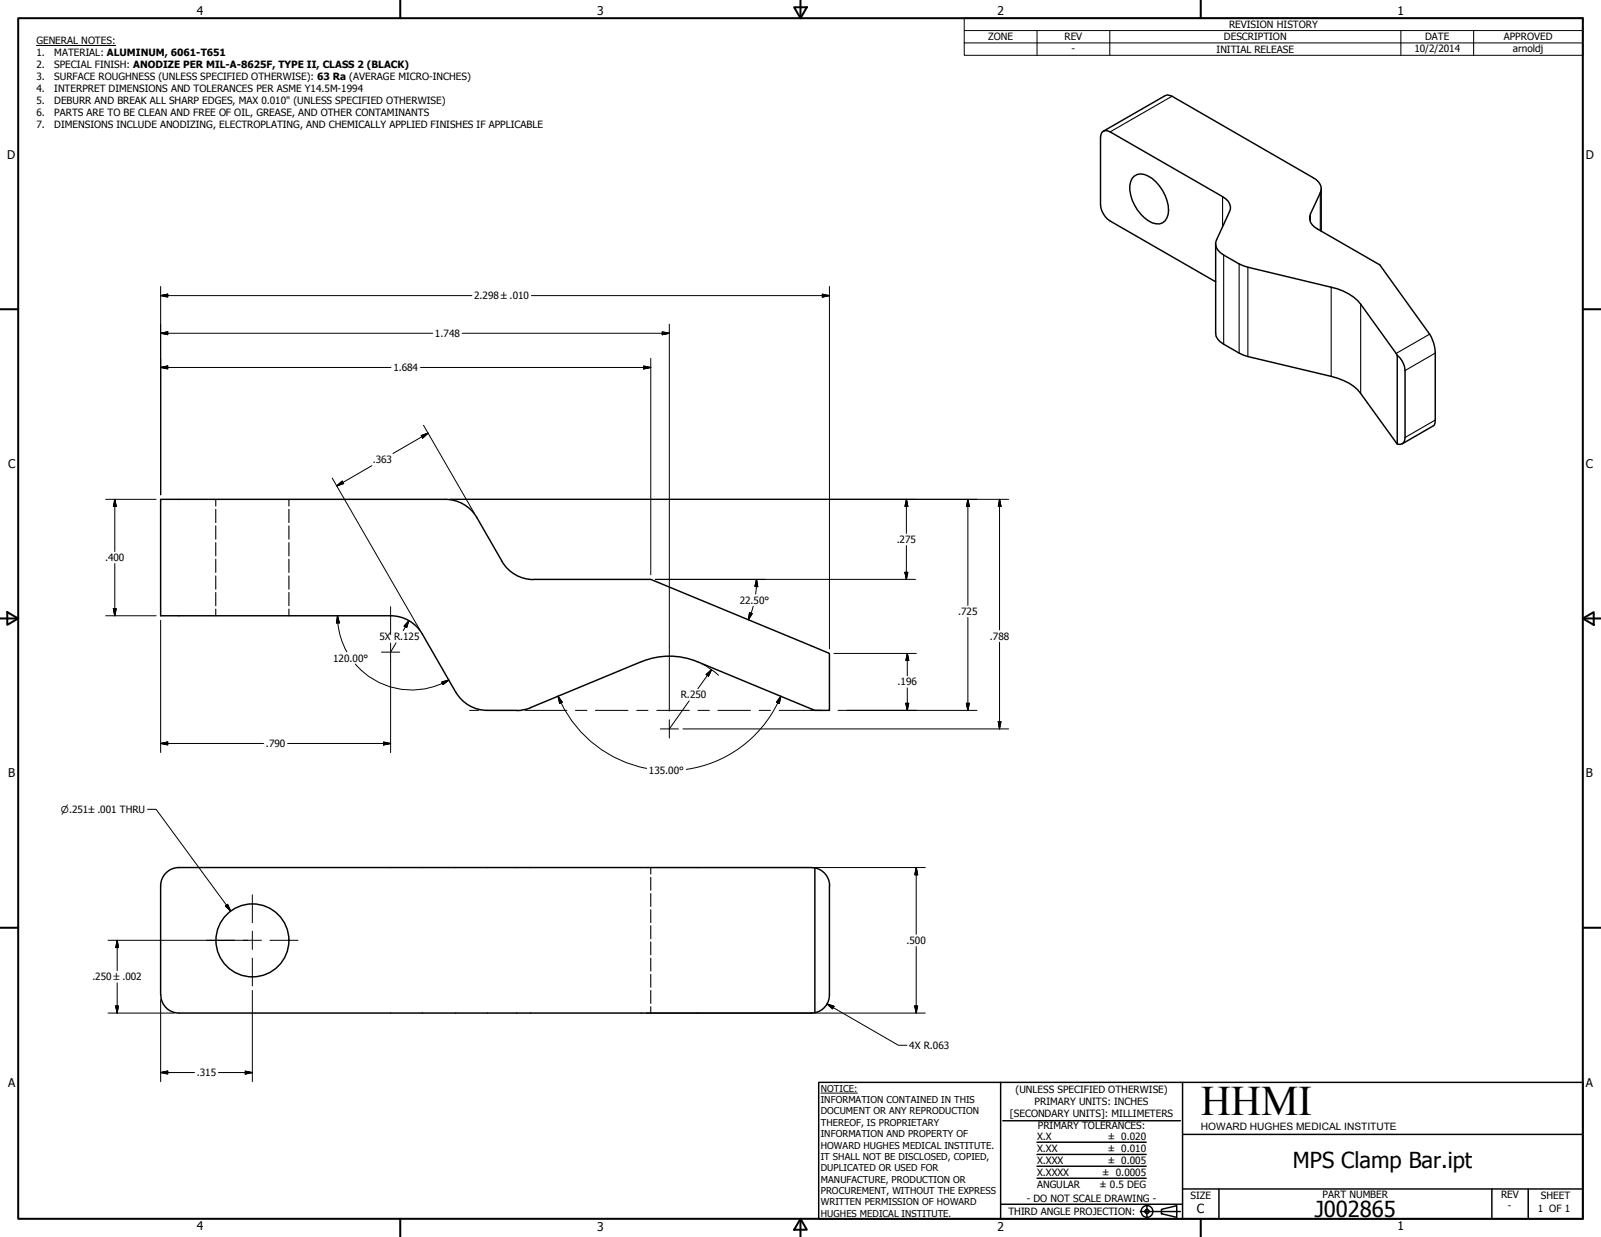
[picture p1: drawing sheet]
<svg xmlns="http://www.w3.org/2000/svg" width="559mm" height="432mm" viewBox="0 0 559 432" stroke-linecap="round" stroke-linejoin="round" font-family="sans-serif">
<!-- layer: Hidden (ANSI) -->
<g fill="none" stroke="#000" stroke-width=".38">
<path d="M75.3 174.3v2.4M75.3 177.8v4.6M100.8 174.3v2.4M100.8 177.8v4.6M75.3 183.6v4.6M75.3 189.4v4.7M75.3 195.2v4.6M100.8 183.6v4.6M100.8 189.4v4.7M100.8 195.2v4.6M75.3 201v4.7M75.3 206.8v4.7"/>
<path d="M75.3 212.6v2.3M100.8 201v4.7M100.8 206.8v4.7M100.8 212.6v2.3M227.1 302.8v2.3M227.1 306.3v4.5M227.1 311.9v4.5M227.1 317.6v4.5M227.1 323.2v4.5M227.1 328.8v4.5M227.1 334.5v4.5M227.1 340.1v4.5"/>
<path d="M227.1 345.8v4.5M227.1 351.4v2.2"/>
</g>
<!-- layer: Visible (ANSI) -->
<g fill="none" stroke="#000" stroke-width=".51">
<path d="M409.1 33.6l49.2 28.4M384.1 48v23.4M387.5 46l39.2 22.6M387.5 77.2l36.8 21.2M395.2 62.2a4 4 0 0 1 5.5-.7 14.3 14.3 0 0 1 7 13.3 3.8 3.8 0 0 1-5.6 3 14.5 14.5 0 0 1-7.8-13zM429.1 73.9l-4.5 9.8M460.8 67.3l-3.4 7.4a4.1 4.1 0 0 0 2.5 5.2l21.7 12.6 17.4 24.1M427.1 89l5.4 3.1M435.5 93.3l29.1 7a17.5 17.5 0 0 1 10.3 5.9l12.4 17.2M427.1 120.1l5.4 3.2M435.5 124.5l29.1 6.9M474.9 137.4l12.4 17.1"/>
<path d="M487.7 124v31M490.4 129.3v23.4M501 123.3v23.3M166.4 180.7l8.8 15.2M166.4 180.7a12.7 12.7 0 0 0-11-6.4h-99.3v40.6h80.2M175.2 195.9a12.7 12.7 0 0 0 11 6.4M136.4 214.9a12.7 12.7 0 0 1 11 6.4l11.7 20.3a12.8 12.8 0 0 0 11 6.4M186.2 202.2h40.9l62.4 25.9v19.9h-5.1l-41-17a25.6 25.6 0 0 0-19.5-.1l-38.7 16.2-2.8 .8-2.1 .1M170.1 248h10.2M56.1 309.2v38.1a6.3 6.3 0 0 0 6.4 6.3M62.4 302.8l222 .2v50.5l-222 .1M62.5 302.8a6.4 6.4 0 0 0-6.4 6.4"/>
<path d="M284.5 303a6.4 6.4 0 0 1 5.1 6.2M289.5 309.2v38.1a6.3 6.3 0 0 1-5.1 6.2"/>
<circle cx="88.1" cy="328.3" r="12.7"/>
</g>
<!-- layer: Visible Narrow (ANSI) -->
<path d="M409.1 33.6l-21.6 12.4M426.7 68.6v10.6M457.4 74.7v2.8M460.8 67.3v13.2M427.1 89v31.1M432.5 92.1v31.2M435.5 93.3v31.2M464.6 100.3v31.1M474.9 106.2v31.2M499 116.6l-11.7 6.8M501 123.3l-10.6 6M501 146.6l-10.6 6.1" fill="none" stroke="#000" stroke-width=".38"/>
<g fill="none" stroke="#000" stroke-width=".51">
<path d="M409.1 33.6l-1.7-.5-.7 .3-21.6 12.4M387.5 46a2.05 2.05 0 0 0-2.4-.2 2.05 2.05 0 0 0-1 2.2M384.1 71.4a7.5 7.5 0 0 0 3.4 5.8M426.7 68.6a4.1 4.1 0 0 1 2.4 5.3M458.3 62a4.1 4.1 0 0 1 2.5 5.3M461.1 65.9v14.8M424.3 85.1v31.2a4.6 4.6 0 0 0 2.8 3.8M424.6 83.7a4.2 4.2 0 0 0 2.5 5.3M432.5 92.1l3 1.2M499 116.6l1.4 3.1 .6 3.6M432.5 123.3l3 1.2M464.6 131.4a17.1 17.1 0 0 1 10.3 6"/>
<path d="M487.3 123.4l.4 .6a7.5 7.5 0 0 1 2.7 5.3M490.4 152.7a1.84 1.84 0 0 1-.8 2.1 1.84 1.84 0 0 1-2.3-.3M501 146.6l-.1 1-.5 1-11 6.3"/>
</g>
<!-- layer: Border (ANSI) -->
<g fill="none" stroke="#000" stroke-width=".7">
<path d="M6.3 6.3h546.1v419.1h-546.1zM139.7 0v6.3M277.2 2.5h4.4l-2.2 3.8zM279.4 0v6.3M419.1 0v6.3M0 107.9h6.3M552.4 107.9h6.4M0 215.9h6.3M2.5 213.7l3.8 2.2-3.8 2.2zM552.4 215.9l3.9-2.2v4.4zM552.4 215.9h6.4M0 323.8h6.3"/>
<path d="M552.4 323.8h6.4M139.7 425.4v6.4M279.4 425.4l2.2 3.9h-4.4zM279.4 425.4v6.4M419.1 425.4v6.4"/>
</g>
<!-- layer: Title (ANSI) -->
<g fill="none" stroke="#000" stroke-width=".51">
<path d="M285.8 377.8h266.6v47.6h-266.6zM349.2 377.8v47.6M412.7 377.8v47.6M350 391.2h62M361.9 398.7h38.1M412.7 396h139.7M361.9 411.3h38.1M361.9 407.1h38.1M361.9 403h38.1M412.7 415h139.7M425.4 415v10.4M520.7 415v10.4"/>
<path d="M533.4 415v10.4M349.2 420.4h63.5M398 422.9h14M400.3 420.6v4.6M405.4 422.1l5.3-1.2v4l-5.3-1.2z"/>
<circle cx="400.3" cy="422.9" r="2.06"/>
<circle cx="400.3" cy="422.9" r=".73"/>
</g>
<path d="M286.5 381.6h12.8" fill="none" stroke="#000" stroke-width=".35"/>
<!-- layer: Symbol (ANSI) -->
<path d="M12.7 15.9h27.7M336.5 10.7v-4.4h215.9v4.4M336.5 15h215.9M361.9 10.7v8.6M387.3 10.7v8.6M488.9 10.7v8.6M514.3 10.7v8.6M552.4 10.7h-215.9v4.3M552.4 10.7v8.6h-215.9v-4.3M51.5 282.5h3l26 35.5M78.7 316.3l.7-.6 1.1 2.3z" fill="none" stroke="#000" stroke-width=".35"/>
<path d="M78.7 316.3l1.8 1.7zM78.7 316.3l.7-.6 1.1 2.3z" fill="#000" stroke="#000" stroke-width=".35"/>
<!-- layer: Center Mark (ANSI) -->
<path d="M136.3 211.8v9.7M133.2 227.6h6.3M136.3 224.5v6.3M233.6 225.9v22.3M230.4 254.4h6.4M233.6 251.3v6.3M88.1 312.4v9.7M72.1 328.2h9.8M84.9 328.2h6.3M88.1 325.1v6.3M88.1 334.5v9.7M94.2 328.2h9.8" fill="none" stroke="#000" stroke-width=".35"/>
<!-- layer: Dimension (ANSI) -->
<g fill="none" stroke="#000" stroke-width=".35">
<path d="M56.1 103.2l2.4-.5v1zM56.1 116.3l2.4-.5v1zM56.1 103.2h108.6M56.1 100v72.7M56.1 116.3h94.9M161.3 116.3h72.3M185.5 103.2h104M231.1 115.8l2.5 .5-2.5 .5zM233.6 113.2v112.7M287 102.7l2.5 .5-2.5 .5zM289.5 100v126.5M56.1 128.3l2.4-.5v1z"/>
<path d="M56.1 128.3h80.4M146.7 128.3h80.4M224.7 127.8l2.4 .5-2.4 .5zM227.1 125.1v75.6M147 152l2.4-.8-1.9 1.7zM147.8 148.5l17.8 30.8M149.4 151.2l-12.2 7.1M36.9 174.3h17.6M40.1 174.3l.5 2.5h-1zM40.1 174.3v18.2M116 166.9l30.6 53M117.5 169.6l1.9-1.6 .6 .8z"/>
<path d="M129.8 162.6l-12.3 7M157 174.3h195M316.4 174.3l.5 2.5h-1.1zM316.4 174.3v11.9M337.8 174.3l.5 2.5h-1zM337.8 174.3v37M348.9 174.3l.5 2.5h-1zM348.9 174.3v45.6M40.1 196.7v18.2M315.8 199.8h1.1l-.5 2.4zM316.4 190.4v11.8M36.9 214.9h17.6"/>
<path d="M39.6 212.5h1l-.5 2.4zM56.1 216.5v46.2M117.8 214.9l.6 2.5-1 .1zM117.8 214.9a25.9 25.9 0 0 0 3.3 12.6M142.7 216.7l-.8 2.4-.9-.5zM142.7 216.7l-2 3.5M228.7 202.2h90.8M261.6 213.9l1 .3-1.4 2.1zM262.9 211.6l-1.7 4.7M264 204.8l-.3 2.6M264 202.2l.5 2.6-1-.1zM264 202.2v2.5"/>
<path d="M337.8 215.5v32.5M124 231.8a25.9 25.9 0 0 0 30.4 6.7M136.3 230.8v31.9M138.2 224.4l-1.9 3.2M154.2 238.1l2.5-.7-2.1 1.6zM156.7 237.4l-2.3 1.1M244.8 231.6l3.5 2.1 2.5 2M246.4 235.5l1.9-1.8-1 2.3zM248.3 233.7l-4.7 6.7M291.1 228.1h28.7M316.7 228.1l.5 2.5h-1zM316.7 228.1v7.8"/>
<path d="M348.9 224.2v30.2M56.1 259.5l2.4-.5v1zM56.1 259.5h35.9M100.4 259.5h35.9M133.9 259l2.4 .5-2.4 .5zM194.8 243l1.4 2.1-.9 .5zM194.8 243a42.2 42.2 0 0 0 30.9 25.2M238.4 254.4h113.6M240.5 244.7l-6.9 9.7M272.5 243l-.5 2.6-1-.5zM272.5 243a42.2 42.2 0 0 1-33 25.6M295.7 248h45.3"/>
<path d="M316.2 245.5h1l-.5 2.5zM316.7 240.2v7.8M337.3 245.5h1l-.5 2.5zM348.4 251.9h1l-.5 2.5zM225.5 302.8h97.5M319.8 302.8l.5 2.6h-1zM319.8 302.8v23.3M37.7 328.2h48.8M40.9 328.2l.4 2.6h-.9zM40.9 328.2v10.6M319.8 330.4v23.2M37.7 353.6h23.1"/>
<path d="M40.4 351.2h.9l-.4 2.4zM40.9 343.1v10.5M56.1 348.9v28.7M88.1 345.8v31.8M225.5 353.6h97.5M288.7 350.5l2.4 .8-.5 .9zM288.7 350.5l24.9 14.4h2.9M319.3 351.2h1l-.5 2.4zM56.1 374.4l2.4-.5v1zM56.1 374.4h11.8M76.3 374.4h11.8M85.6 373.9l2.5 .5-2.5 .5z"/>
</g>
<g fill="#000" stroke="#000" stroke-width=".35">
<path d="M56.1 103.2l2.4-.5zM56.1 103.2l2.4-.5v1zM56.1 116.3l2.4-.5zM56.1 116.3l2.4-.5v1zM231.1 116.8l2.5-.5zM231.1 115.8l2.5 .5-2.5 .5zM287 103.7l2.5-.5zM287 102.7l2.5 .5-2.5 .5zM56.1 128.3l2.4-.5zM56.1 128.3l2.4-.5v1zM224.7 128.8l2.4-.5zM224.7 127.8l2.4 .5-2.4 .5z"/>
<path d="M147.5 152.9l1.9-1.7zM147 152l2.4-.8-1.9 1.7zM40.1 174.3l.5 2.5zM40.1 174.3l.5 2.5h-1zM117.5 169.6l1.9-1.6zM117.5 169.6l1.9-1.6 .6 .8zM316.4 174.3l.5 2.5zM316.4 174.3l.5 2.5h-1.1zM337.8 174.3l.5 2.5zM337.8 174.3l.5 2.5h-1zM348.9 174.3l.5 2.5zM348.9 174.3l.5 2.5h-1z"/>
<path d="M315.8 199.8l.6 2.4zM315.8 199.8h1.1l-.5 2.4zM39.6 212.5l.5 2.4zM39.6 212.5h1l-.5 2.4zM117.8 214.9l.6 2.5zM117.8 214.9l.6 2.5-1 .1zM142.7 216.7l-.8 2.4zM142.7 216.7l-.8 2.4-.9-.5zM261.6 213.9l-.4 2.4zM261.6 213.9l1 .3-1.4 2.1zM264 202.2l.5 2.6zM264 202.2l.5 2.6-1-.1z"/>
<path d="M154.6 239l2.1-1.6zM154.2 238.1l2.5-.7-2.1 1.6zM248.3 233.7l-1 2.3zM246.4 235.5l1.9-1.8-1 2.3zM316.7 228.1l.5 2.5zM316.7 228.1l.5 2.5h-1zM56.1 259.5l2.4-.5zM56.1 259.5l2.4-.5v1zM194.8 243l1.4 2.1zM194.8 243l1.4 2.1-.9 .5zM272.5 243l-.5 2.6zM272.5 243l-.5 2.6-1-.5z"/>
<path d="M316.2 245.5l.5 2.5zM316.2 245.5h1l-.5 2.5zM337.3 245.5l.5 2.5zM337.3 245.5h1l-.5 2.5zM348.4 251.9l.5 2.5zM348.4 251.9h1l-.5 2.5zM133.9 260l2.4-.5zM133.9 259l2.4 .5-2.4 .5zM319.8 302.8l.5 2.6zM319.8 302.8l.5 2.6h-1zM40.9 328.2l.4 2.6zM40.9 328.2l.4 2.6h-.9z"/>
<path d="M40.4 351.2l.5 2.4zM40.4 351.2h.9l-.4 2.4zM288.7 350.5l2.4 .8zM288.7 350.5l2.4 .8-.5 .9zM319.3 351.2l.5 2.4zM319.3 351.2h1l-.5 2.4zM56.1 374.4l2.4-.5zM56.1 374.4l2.4-.5v1zM85.6 374.9l2.5-.5zM85.6 373.9l2.5 .5-2.5 .5z"/>
</g>
<!-- layer: Centerline (ANSI) -->
<path d="M163.9 248h3.2M183.3 248h14.6M200.9 248h4M207.8 248h11.4M222.2 248h4M229.2 248h11.4M243.6 248h4M250.6 248h11.3M265 248h3.9M272 248h14.5M292.5 248h3.2" fill="none" stroke="#000" stroke-width=".35"/>
<text font-size="14.7" x="419.1" y="389.2">HHMI</text>
<g font-size="7.7">
<text x="451.3" y="407.7">MPS Clamp Bar.ipt</text>
<text x="458.9" y="424.8">J002865</text>
</g>
<text font-size="4.4" x="417.8" y="423.5">C</text>
<g font-size="4.2">
<text x="68.7" y="5.3">4</text>
<text x="208.4" y="5.3">3</text>
<text x="348.1" y="5.3">2</text>
<text x="487.8" y="5.3">1</text>
<text x="2.5" y="55.5">D</text>
<text x="553.5" y="55.5">D</text>
<text x="2.8" y="163.4">C</text>
<text x="553.5" y="163.4">C</text>
<text x="2.9" y="271.4">B</text>
<text x="553.5" y="271.4">B</text>
<text x="2.8" y="379.3">A</text>
<text x="553.5" y="379.3">A</text>
<text x="68.7" y="429.5">4</text>
<text x="208.4" y="429.6">3</text>
<text x="348.1" y="429.6">2</text>
<text x="487.8" y="429.5">1</text>
</g>
<text font-size="3.6" x="419.1" y="394.3">HOWARD HUGHES MEDICAL INSTITUTE</text>
<g font-size="3.5">
<text x="429" y="9.8">REVISION HISTORY</text>
<text x="12.7" y="15.3">GENERAL NOTES:</text>
<text x="344.9" y="14.1">ZONE</text>
<text x="371.5" y="14.1">REV</text>
<text x="427.2" y="14.1">DESCRIPTION</text>
<text x="497.4" y="14.1">DATE</text>
<text x="524.9" y="14.1">APPROVED</text>
<text x="12.7" y="19.5">1.</text>
<text x="12.7" y="23.7">2.</text>
<text x="18.9" y="19.5">MATERIAL: ALUMINUM, 6061-T651</text>
<text x="18.9" y="23.7">SPECIAL FINISH: ANODIZE PER MIL-A-8625F, TYPE II, CLASS 2 (BLACK)</text>
<text x="374" y="18.3">-</text>
<text x="424.6" y="18.4">INITIAL RELEASE</text>
<text x="493.6" y="18.2">10/2/2014</text>
<text x="528.1" y="18.1">arnoldj</text>
<text x="12.7" y="27.8">3.</text>
<text x="18.9" y="27.8">SURFACE ROUGHNESS (UNLESS SPECIFIED OTHERWISE): 63 Ra (AVERAGE MICRO-INCHES)</text>
<text x="12.7" y="32">4.</text>
<text x="18.9" y="32">INTERPRET DIMENSIONS AND TOLERANCES PER ASME Y14.5M-1994</text>
<text x="12.7" y="36.2">5.</text>
<text x="12.7" y="40.4">6.</text>
<text x="18.9" y="36.2">DEBURR AND BREAK ALL SHARP EDGES, MAX 0.010&quot; (UNLESS SPECIFIED OTHERWISE)</text>
<text x="18.9" y="40.4">PARTS ARE TO BE CLEAN AND FREE OF OIL, GREASE, AND OTHER CONTAMINANTS</text>
<text x="12.7" y="44.6">7.</text>
<text x="18.9" y="44.6">DIMENSIONS INCLUDE ANODIZING, ELECTROPLATING, AND CHEMICALLY APPLIED FINISHES IF APPLICABLE</text>
<text x="165.5" y="104.5">2.298 ±.010</text>
<text x="151.8" y="117.6">1.748</text>
<text x="137.3" y="129.5">1.684</text>
<text x="130.1" y="161.7">.363</text>
<text x="313" y="189.5">.275</text>
<text x="36.7" y="195.9">.400</text>
<text x="258.2" y="210.7">22.50°</text>
<text x="334.5" y="214.7">.725</text>
<text x="132.5" y="223.5">5X R.125</text>
<text x="345.5" y="223.3">.788</text>
<text x="116.3" y="230.9">120.00°</text>
<text x="313.2" y="239.3">.196</text>
<text x="237.6" y="243.8">R.250</text>
<text x="92.8" y="260.8">.790</text>
<text x="226.5" y="270.3">135.00°</text>
<text x="316.4" y="329.5">.500</text>
<text x="32.3" y="342.2">.250 ±.002</text>
<text x="317.4" y="366.1">4X R.063</text>
<text x="68.7" y="375.7">.315</text>
<text x="354.5" y="381.6">(UNLESS SPECIFIED OTHERWISE)</text>
<text x="352.5" y="390">[SECONDARY UNITS]: MILLIMETERS</text>
<text x="361.1" y="385.8">PRIMARY UNITS: INCHES</text>
<text x="362.3" y="394.1">PRIMARY TOLERANCES:</text>
<text x="361.9" y="397.9">X.X</text>
<text x="386.7" y="398">± 0.020</text>
<text x="361.9" y="402.1">X.XX</text>
<text x="361.9" y="406.3">X.XXX</text>
<text x="386.7" y="402.1">± 0.010</text>
<text x="386.7" y="406.3">± 0.005</text>
<text x="361.9" y="410.5">X.XXXX</text>
<text x="384.7" y="410.5">± 0.0005</text>
<text x="358.4" y="419.7">- DO NOT SCALE DRAWING -</text>
<text x="361.9" y="414.6">ANGULAR</text>
<text x="383.8" y="414.7">± 0.5 DEG</text>
<text x="415.5" y="418.4">SIZE</text>
<text x="461.6" y="418.3">PART NUMBER</text>
<text x="523.9" y="418.3">REV</text>
<text x="537.8" y="418.4">SHEET</text>
<text x="352" y="424.2">THIRD ANGLE PROJECTION:</text>
<text x="526.2" y="422">-</text>
<text x="536.7" y="423.2">1 OF 1</text>
</g>
<g font-size="3.3">
<text x="21.3" y="283.8">⌀.251±.001 THRU</text>
<text x="286.5" y="381.1">NOTICE:</text>
<text x="286.5" y="385">INFORMATION CONTAINED IN THIS</text>
<text x="286.5" y="389">DOCUMENT OR ANY REPRODUCTION</text>
<text x="286.5" y="392.9">THEREOF, IS PROPRIETARY</text>
<text x="286.5" y="396.9">INFORMATION AND PROPERTY OF</text>
<text x="286.5" y="400.9">HOWARD HUGHES MEDICAL INSTITUTE.</text>
<text x="286.5" y="404.9">IT SHALL NOT BE DISCLOSED, COPIED,</text>
<text x="286.5" y="408.9">DUPLICATED OR USED FOR</text>
<text x="286.5" y="412.8">MANUFACTURE, PRODUCTION OR</text>
<text x="286.5" y="416.8">PROCUREMENT, WITHOUT THE EXPRESS</text>
<text x="286.5" y="420.8">WRITTEN PERMISSION OF HOWARD</text>
<text x="286.5" y="424.8">HUGHES MEDICAL INSTITUTE.</text>
</g>
</svg>
